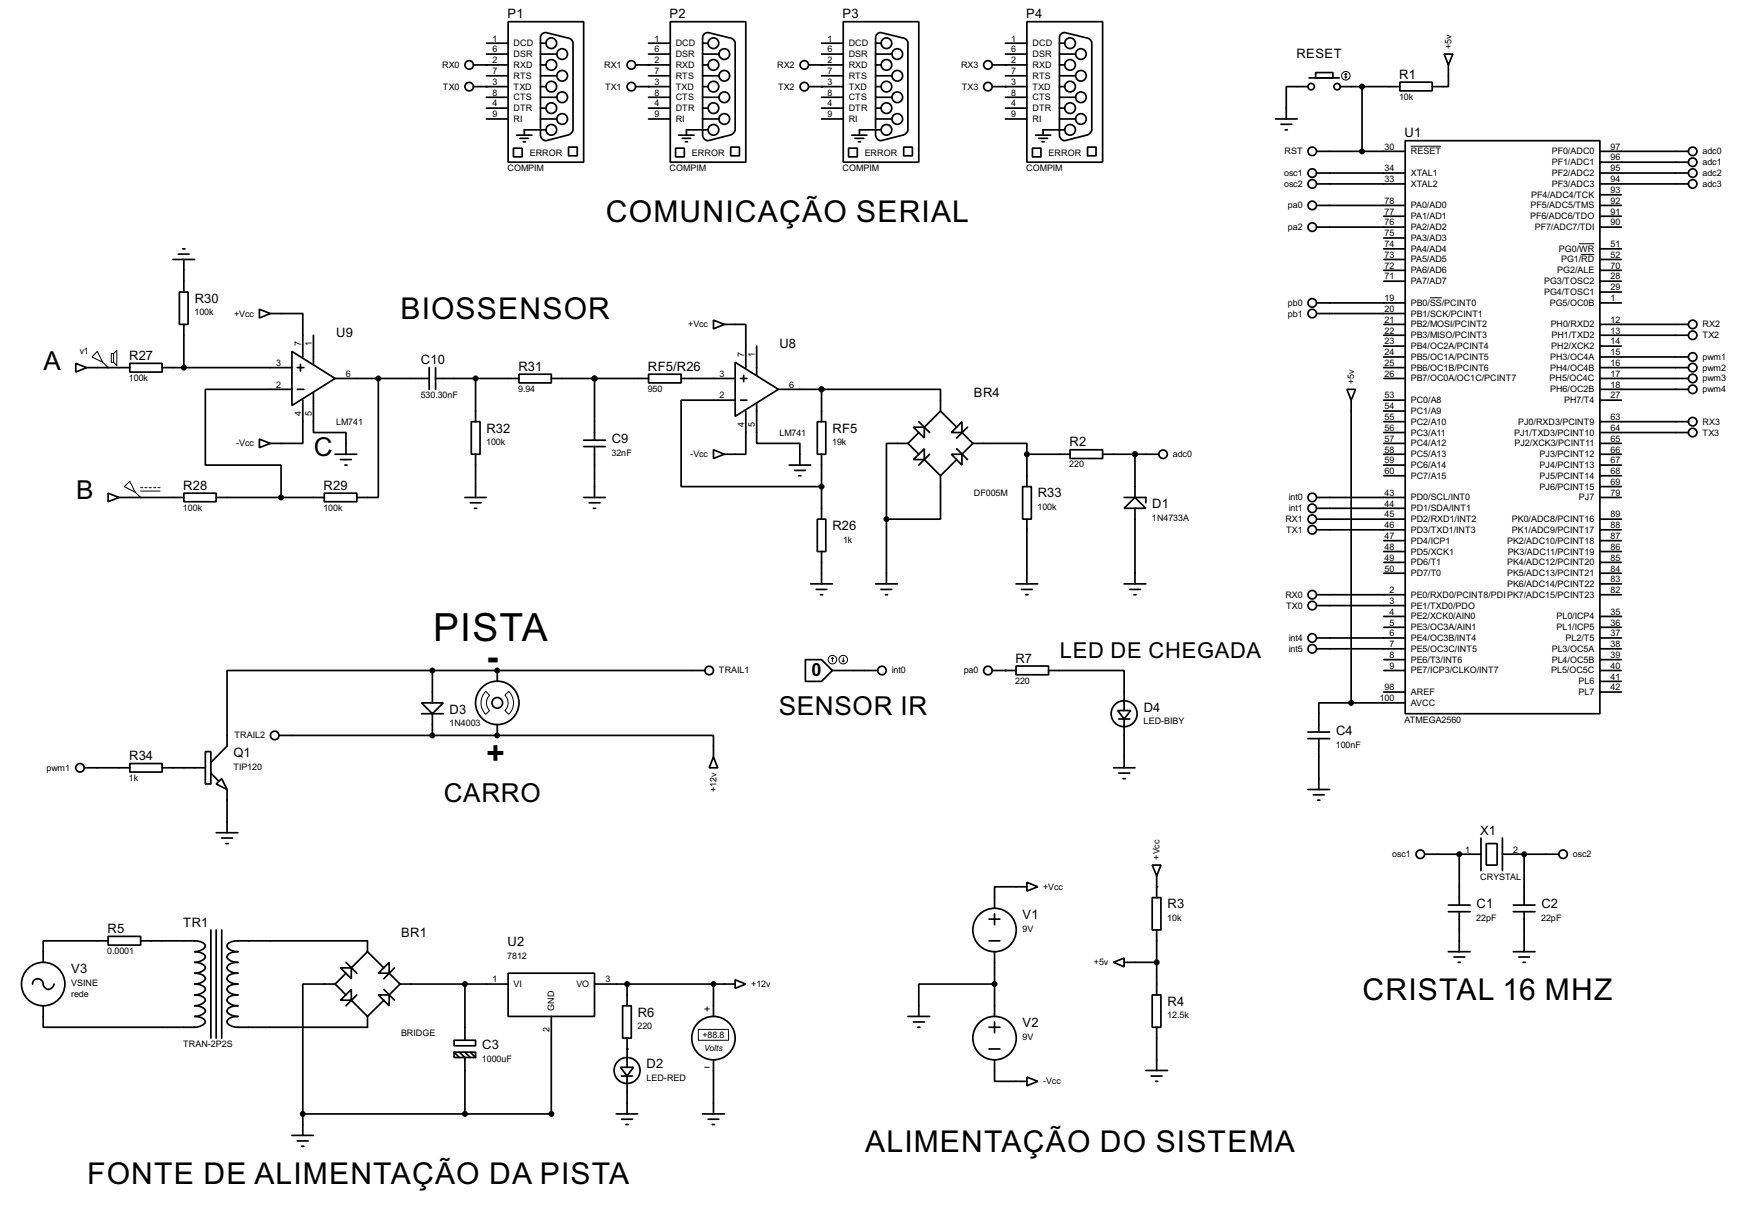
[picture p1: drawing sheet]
<svg xmlns="http://www.w3.org/2000/svg" width="412mm" height="285mm" viewBox="0 0 412 285" stroke-linecap="round" stroke-linejoin="round" font-family="sans-serif">
<g fill="none" stroke="#000" stroke-width=".4">
<path d="M111.3 15.3h8.1M114.3 10.2h5.1M114.3 12.7h5.1M114.3 17.8h5.1M119.4 5.1h17.8v33h-17.8zM127 15.3h1.3M127 10.2h1.3M127 12.7h3.8M127 17.8h3.8M127.2 8.1l.7-.4h.4l5.1 1.2a1.4 1.4 0 0 1 1.3 1.3v20.3a1.64 1.64 0 0 1-1.3 1.3l-5.1 1.3a1.38 1.38 0 0 1-1.3-1.3v-22.9zM149.4 15.3h8.1M152.4 10.2h5.1"/>
<path d="M152.4 12.7h5.1M152.4 17.8h5.1M157.5 5.1h17.8v33h-17.8zM165.1 15.3h1.3M165.1 10.2h1.3M165.1 12.7h3.8M165.1 17.8h3.8M165.3 8.1l.7-.4h.4l5.1 1.2a1.4 1.4 0 0 1 1.3 1.3v20.3a1.64 1.64 0 0 1-1.3 1.3l-5.1 1.3a1.38 1.38 0 0 1-1.3-1.3v-22.9zM190 15.3h8.2M193.1 10.2h5.1M193.1 12.7h5.1M193.1 17.8h5.1"/>
<path d="M198.2 5.1h17.7v33h-17.7zM205.8 15.3h1.2M205.8 10.2h1.2M205.8 12.7h3.8M205.8 17.8h3.8M206 8.1l.6-.4h.4l5.1 1.2a1.35 1.35 0 0 1 1.3 1.3v20.3a1.59 1.59 0 0 1-1.3 1.3l-5.1 1.3a1.36 1.36 0 0 1-1.2-1.3v-22.9zM233.2 15.3h8.1M236.3 10.2h5M236.3 12.7h5M236.3 17.8h5M241.3 5.1h17.8v33h-17.8zM249 15.3h1.2"/>
<path d="M249 10.2h1.2M249 12.7h3.8M249 17.8h3.8M249.2 8.1l.6-.4h.4l5.1 1.2a1.35 1.35 0 0 1 1.3 1.3v20.3a1.59 1.59 0 0 1-1.3 1.3l-5.1 1.3a1.36 1.36 0 0 1-1.2-1.3v-22.9zM307.6 18.3h7.1M309.2 17.1h4v1.2h-4zM329 19.3h7.6v2.1h-7.6zM339.4 12.7h2l-1 2.6zM340.4 15.3v5.1h-3.8M111.3 20.4h8.1M114.3 28h5.1M114.3 22.9h5.1"/>
<path d="M114.3 25.4h5.1M120.7 34.8h2v2.1h-2zM121.4 31.8h3.6M122.2 32.5h2M123 33.3h.5M127 20.4h1.3M127 28h3.8M127 22.9h3.8M127 25.4h1.3M128.3 30.5h-5.1v1.3M133.6 34.6h2.1v2h-2.1zM149.4 20.4h8.1"/>
<path d="M152.4 28h5.1M152.4 22.9h5.1M152.4 25.4h5.1M158.8 34.8h2v2.1h-2zM159.5 31.8h3.6M160.3 32.5h2M161.1 33.3h.5M165.1 20.4h1.3M165.1 28h3.8M165.1 22.9h3.8M165.1 25.4h1.3M166.4 30.5h-5.1v1.3"/>
<path d="M171.7 34.6h2.1v2h-2.1zM190 20.4h8.2M193.1 28h5.1M193.1 22.9h5.1M193.1 25.4h5.1M199.4 34.8h2.1v2.1h-2.1zM200.2 31.8h3.5M200.9 32.5h2.1M201.7 33.3h.5M205.8 20.4h1.2M205.8 28h3.8M205.8 22.9h3.8"/>
<path d="M205.8 25.4h1.2M207 30.5h-5v1.3M212.4 34.6h2v2h-2zM233.2 20.4h8.1M236.3 28h5M236.3 22.9h5M236.3 25.4h5M242.6 34.8h2v2.1h-2zM243.4 31.8h3.5M244.1 32.5h2.1M244.9 33.3h.5M249 20.4h1.2"/>
<path d="M249 28h3.8M249 22.9h3.8M249 25.4h1.2M250.2 30.5h-5.1v1.3M255.6 34.6h2v2h-2zM299.8 28h5M301 29.2h2.6M302 30.5h.5M307.4 20.4h-5.1v7.6M309.4 35.6h20.8M315 20.4h14M320.1 20.4v15.2"/>
<path d="M330.2 33.1h45.8v134.6h-45.8zM376 35.6h20.8M376 38.1h20.8M41.9 59.7h2.6M43 58.5h.5M309.4 40.7h20.8M309.4 43.2h20.8M309.4 48.3h20.8M309.4 53.4h20.8M325.2 58.5h5M325.2 55.9h5M325.2 50.8h5"/>
<path d="M376 40.7h20.8M376 43.2h20.8M376 48.3h5M376 53.4h5M376 58.5h5M376 50.8h5M376 45.8h5M40.7 61h5.1M42.2 68.6h2v7.6h-2zM43.2 61v7.6M43.2 76.2v10.2M61 72.7l2.5 1-2.5 1z"/>
<path d="M63.5 73.7h7.7v10.2M73.7 78.8v6.8M167.7 75.2l2.5 1-2.5 1.1zM170.2 76.2h5.1v10.2M309.4 71.2h20.8M309.4 73.7h20.8M325.2 76.2h5M325.2 78.8h5M325.2 66.1h5M325.2 61h5M325.2 63.5h5M376 76.2h20.8"/>
<path d="M376 78.8h20.8M376 71.2h5M376 66.1h5M376 68.6h5M376 61h5M376 63.5h5M17.8 85.4l2.6 1-2.6 1zM20.4 86.4h10.1M30.5 85.4h7.6v2h-7.6zM38.1 86.4h30.5M68.6 82.6l10.2 6.3-10.2 6.4zM68.6 91.5h-20.3v17.8h17.8v7.6"/>
<path d="M69.9 86.4h1.5M69.9 91.5h1.5M70.6 85.6v1.6M71.2 94v10.2h-7.7M73.7 92.2v9.4h7.6v5.1M78.8 88.9h22.1M88.9 88.9v28h-5M100.9 86.4v5.1M102.4 88.9h19.6M102.4 86.4v5.1M110.8 99.1h2v7.6h-2zM111.8 88.9v10.2"/>
<path d="M122 87.9h7.6v2.1h-7.6zM129.6 88.9h22.8M139.7 88.9v14.5M152.4 87.9h7.7v2.1h-7.7zM160.1 88.9h12.7M172.8 85.1l10.1 6.4-10.1 6.3zM172.8 94h-12.7v20.3h33M174 88.9h1.5M174 94h1.5M174.8 88.2v1.5M175.3 96.6v10.1h-5.1M177.8 94.8v9.4h10.2v5.1"/>
<path d="M177.8 81.3v6.9M182.9 91.5h10.2M192.1 99.1h2v7.6h-2zM193.1 91.5h27.9v5.1M193.1 91.5v7.6M215.9 99.1l2.6 2.5M221 96.6l-3.8 3.8M221 96.6l3.8 3.8M226.1 99.1v2.5h-2.5zM316.5 91.5h2.1l-1.1 2.5zM317.5 94v71.1M325.2 99.1h5"/>
<path d="M325.2 88.9h5M325.2 86.4h5M325.2 83.9h5M325.2 81.3h5M325.2 94h5M325.2 96.6h5M376 99.1h20.8M376 88.9h20.8M376 86.4h20.8M376 83.9h20.8M376 91.5h20.8M376 81.3h5"/>
<path d="M376 94h5M25.4 115.9l2.6 1-2.6 1zM28 116.9h15.2M43.2 115.9h7.6v2h-7.6zM50.8 116.9h25.4M61 103.2l2.5 1-2.5 1zM76.2 115.9h7.7v2h-7.7zM78.8 106.7h5.1M80 108h2.6M81.1 109.3h.5M109.3 116.9h5M110.5 118.1h2.6"/>
<path d="M111.5 119.4h.5M111.8 106.7v10.2M137.2 116.9h5.1M137.2 104.9h5.1M137.2 103.4h5.1M138.5 118.1h2.5M139.5 119.4h.5M139.7 104.9v12M167.7 105.7l2.5 1-2.5 1zM185.5 109.3h5M186.7 110.5h2.6M187.7 111.8h.5"/>
<path d="M193.1 106.7v15.3M213.4 104.2h-5.1v17.8M213.4 104.2l2.5 2.5M214.7 100.4h2.5v2.5zM215.9 101.6l-2.5 2.6M217.2 105.4v2.6h-2.5zM217.2 108l3.8 3.8M218.5 106.7l-2.6 2.6M221 111.8v10.2h-12.7M223.6 106.7h2.5v2.6zM224.8 105.4l2.6 2.6M224.8 108l-3.8 3.8"/>
<path d="M226.1 101.6l2.5 2.6M227.4 100.4l-2.6 2.5M228.6 104.2h12.7v2.5M228.6 104.2l-2.5 2.5M240.3 114.3h2.1v7.7h-2.1zM241.3 106.7v7.6M241.3 106.7h10.2M251.5 105.7h7.6v2h-7.6zM259.1 106.7h13.2M264.2 116.9h5.1v1.2M266.7 116.9l2.6 2.5h-5.1zM266.7 106.7v10.2"/>
<path d="M266.7 119.4v17.8M309.4 116.9h20.8M309.4 119.4h20.8M325.2 101.6h5M325.2 106.7h5M325.2 104.2h5M325.2 109.3h5M325.2 111.8h5M376 101.6h20.8M376 116.9h5M376 106.7h5M376 104.2h5"/>
<path d="M376 109.3h5M376 111.8h5M376 114.3h5M190.5 137.2h5.1M191.8 138.5h2.5M192.1 122h2v7.6h-2zM192.8 139.7h.5M193.1 129.6v7.6M205.8 137.2h5.1M207 138.5h2.6M208.1 139.7h.5M208.3 122v15.2"/>
<path d="M238.8 137.2h5.1M240.1 138.5h2.5M241.1 139.7h.5M241.3 122v15.2M264.2 137.2h5.1M265.5 138.5h2.5M266.5 139.7h.5M309.4 139.7h20.8M309.4 124.5h20.8M309.4 122h20.8M325.2 127h5M325.2 129.6h5"/>
<path d="M325.2 132.1h5M325.2 134.7h5M376 139.7h5M376 124.5h5M376 122h5M376 127h5M376 129.6h5M376 132.1h5M376 134.7h5M376 137.2h5M101.6 157.5h-48.2v17.8l-3.8 3.8M101.6 157.5v7.6"/>
<path d="M101.6 157.5h64M116.9 157.5v2.6M189.3 155h3.8l2.5 2.5-2.5 2.6h-3.8zM195.6 157.5h10.7M233.2 157.5h5.6M238.8 156.5h7.6v2h-7.6zM246.4 157.5h17.8v9.4M309.4 142.3h20.8M309.4 149.9h20.8M309.4 152.4h20.8M325.2 157.5h5M325.2 144.8h5"/>
<path d="M325.2 147.4h5M325.2 155h5M376 157.5h5M376 149.9h5M376 152.4h5M376 144.8h5M376 147.4h5M376 155h5M30.5 179.4h7.6v2h-7.6zM48.3 176.6h1.3v7.6h-1.3zM65.6 172.8h51.3M99.1 165.1h5.1l-2.6 2.6z"/>
<path d="M99.1 167.7h5.1M101.6 167.7v5.1M116.9 172.8h50.8v5M116.9 170.2v2.6M167.7 177.8l1 2.6h-2zM262.7 166.9h3l-1.5 2zM262.9 168.9h2.6M264.2 168.9v11.5M307.4 173.5h5.1M307.4 172h5.1M309.9 173.5v12M317.5 165.1h-7.6v6.9"/>
<path d="M317.5 165.1h12.7M325.2 162.6h5M376 160.1h5M376 162.6h5M19.8 180.4h10.7M38.1 180.4h10.2M49.6 181.6l1.7 1.8M50.8 184.2l1.3-1.3 1.3 2.6zM50.8 195.6h5.1M52.1 196.9h2.5M53.1 198.2h.5M53.4 185.5v10.1"/>
<path d="M261.7 180.4h5M262.9 181.6h2.6M263.9 182.9h.5M307.4 185.5h5.1M308.6 186.7h2.6M309.7 188h.5M348 196.9v7.6M349.3 198.2h2.5v5h-2.5zM353.1 196.9v7.6M25.4 220h7.7v2h-7.7zM49.6 218.5v25.4M50.8 218.5v25.4"/>
<path d="M52.1 218.5v25.4M232.4 215.9h2.6M233.7 214.7v2.5M241.3 207.3l2.6 1-2.6 1zM241.3 208.3h-7.6v5.1M270.8 203.2h2l-1 2.6zM270.8 210.9h2v7.6h-2zM271.8 205.8v5.1M271.8 218.5v15.2M334.8 200.7h13.2M340.4 212.6h5.1M340.4 214.2h5.1"/>
<path d="M342.9 200.7v11.9M342.9 214.2v9.4M353.1 200.7h13.2M355.6 212.6h5.1M355.6 214.2h5.1M358.2 200.7v11.9M358.2 214.2v9.4M7.7 231.2a1.3 1.3 0 0 1 1.4-1.3 1.3 1.3 0 0 1 1.1 1.6 1.27 1.27 0 0 0 1.4 .9 1.27 1.27 0 0 0 1.1-1.2M25.4 221h-15.2v5.1M33.1 221h13.3a2.01 2.01 0 0 1 1.9 1.3 2.66 2.66 0 0 1-2.5 1.3h.6a2.01 2.01 0 0 1 1.9 1.2 2.65 2.65 0 0 1-2.5 1.3 2.29 2.29 0 0 1 2.5 1.3 2.65 2.65 0 0 1-2.5 1.2 2.24 2.24 0 0 1 2.5 1.3 2.65 2.65 0 0 1-2.5 1.3h.6a2.01 2.01 0 0 1 1.9 1.2 2.58 2.58 0 0 1-2.5 1.3h.6a2.01 2.01 0 0 1 1.9 1.3 2.66 2.66 0 0 1-2.5 1.3h.6a2.01 2.01 0 0 1 1.9 1.2 2.65 2.65 0 0 1-2.5 1.3 2.29 2.29 0 0 1 2.5 1.3 2.65 2.65 0 0 1-2.5 1.2h-35.6v-5M78.8 231.2h-7.6v30.5M78.8 231.2l2.5 2.5"/>
<path d="M80 227.4h2.6v2.5zM80 235l2.6-2.6v2.6zM81.3 226.1l2.6 2.5M81.3 228.6l-2.5 2.6M82.6 235l3.8 3.8M83.9 233.7l-2.6 2.6M86.4 223.6v-2.6h-30.5a2.12 2.12 0 0 0-2.5 1.3 2.41 2.41 0 0 0 2.5 1.3 2.12 2.12 0 0 0-2.5 1.2 2.4 2.4 0 0 0 2.5 1.3 2.14 2.14 0 0 0-2.5 1.3 2.4 2.4 0 0 0 2.5 1.2 2.84 2.84 0 0 0-2.5 .9 .89 .89 0 0 0 .6 1.2l1.9 .5a2.12 2.12 0 0 0-2.5 1.2 2.35 2.35 0 0 0 2.5 1.3 2.12 2.12 0 0 0-2.5 1.3 2.41 2.41 0 0 0 2.5 1.3 2.12 2.12 0 0 0-2.5 1.2 2.4 2.4 0 0 0 2.5 1.3 2.14 2.14 0 0 0-2.5 1.3 2.4 2.4 0 0 0 2.5 1.2h30.5v-2.5M86.4 223.6l-3.8 3.8M86.4 223.6l3.8 3.8M88.9 233.7h2.6v2.6zM88.9 228.6l2.6-2.5v2.5zM90.2 232.4l2.5 2.6"/>
<path d="M90.2 235l-3.8 3.8M91.5 228.6l2.5 2.6M92.7 227.4l-2.5 2.5M94 231.2h25.4M94 231.2l-2.5 2.5M109.3 231.2v13.2M119.4 228.6h20.3v10.2h-20.3zM129.6 238.8v22.9h-58.4M139.7 231.2h33.1M146.3 236.3h2.1v7.6h-2.1zM147.4 231.2v5.1M167.7 231.2v7.6"/>
<path d="M172.8 230.2l2.5 1-2.5 1zM213.4 238.8h5.1M232.4 221h2.6M233.7 231.2h-17.8v7.6M233.7 223.6v15.2M261.7 226.1l2.5-1v2zM264.2 226.1h7.6M270.8 233.7h2v7.6h-2zM340.4 223.6h5.1M341.7 224.8h2.5M342.7 226.1h.5M355.6 223.6h5.1"/>
<path d="M356.9 224.8h2.5M357.9 226.1h.5M106.7 244.4h5.1v1.3h-5.1zM106.7 247.2h5.1v1.2h-5.1zM106.7 247.2l1.3 1.2M108 247.2l1.3 1.2v13.3M109.3 247.2l1.2 1.2M110.5 247.2l1.3 1.2M145.8 250.7h3.1l-1.5 2.1zM146.1 252.8h2.5M147.4 243.9v6.8M147.4 252.8v8.9"/>
<path d="M167.7 249v12.7M214.7 240.1h2.5M215.7 241.3h.5M232.4 241.3h2.6M232.4 246.4h2.6M233.7 249v5h7.6M233.7 240.1v2.5M241.3 253l2.6 1-2.6 1.1zM269.3 251.5h5.1M270.5 252.8h2.6M271.6 254h.5M271.8 241.3v10.2"/>
<path d="M68.6 266.7h5.1M69.9 268h2.5M70.9 269.3h.5M71.2 261.7v5M144.8 261.7h5.1M146.1 262.9h2.5M147.1 264.2h.5M165.1 261.7h5.1M166.4 262.9h2.5M167.4 264.2h.5"/>
<circle cx="110.2" cy="15.3" r="1"/>
<circle cx="129.5" cy="15.3" r="1.25"/>
<circle cx="129.5" cy="10.2" r="1.25"/>
<circle cx="132.1" cy="17.8" r="1.25"/>
<circle cx="132.1" cy="12.7" r="1.25"/>
<circle cx="148.3" cy="15.3" r="1"/>
<circle cx="167.6" cy="15.3" r="1.25"/>
<circle cx="167.6" cy="10.2" r="1.25"/>
<circle cx="170.2" cy="17.8" r="1.25"/>
<circle cx="170.2" cy="12.7" r="1.25"/>
<circle cx="189" cy="15.3" r="1"/>
<circle cx="208.3" cy="15.3" r="1.25"/>
<circle cx="208.3" cy="10.2" r="1.25"/>
<circle cx="210.8" cy="17.8" r="1.25"/>
<circle cx="210.8" cy="12.7" r="1.25"/>
<circle cx="232.1" cy="15.3" r="1"/>
<circle cx="251.4" cy="15.3" r="1.25"/>
<circle cx="251.4" cy="10.2" r="1.25"/>
<circle cx="254" cy="17.8" r="1.25"/>
<circle cx="254" cy="12.7" r="1.25"/>
<circle cx="110.2" cy="20.4" r="1"/>
<circle cx="129.5" cy="20.4" r="1.25"/>
<circle cx="129.5" cy="25.4" r="1.25"/>
<circle cx="129.5" cy="30.5" r="1.25"/>
<circle cx="132.1" cy="28" r="1.25"/>
<circle cx="132.1" cy="22.9" r="1.25"/>
<circle cx="148.3" cy="20.4" r="1"/>
<circle cx="167.6" cy="20.4" r="1.25"/>
<circle cx="167.6" cy="25.4" r="1.25"/>
<circle cx="167.6" cy="30.5" r="1.25"/>
<circle cx="170.2" cy="22.9" r="1.25"/>
<circle cx="170.2" cy="28" r="1.25"/>
<circle cx="189" cy="20.4" r="1"/>
<circle cx="208.3" cy="20.4" r="1.25"/>
<circle cx="208.3" cy="30.5" r="1.25"/>
<circle cx="208.3" cy="25.4" r="1.25"/>
<circle cx="210.8" cy="22.9" r="1.25"/>
<circle cx="210.8" cy="28" r="1.25"/>
<circle cx="232.1" cy="20.4" r="1"/>
<circle cx="251.4" cy="20.4" r="1.25"/>
<circle cx="251.4" cy="30.5" r="1.25"/>
<circle cx="251.4" cy="25.4" r="1.25"/>
<circle cx="254" cy="28" r="1.25"/>
<circle cx="254" cy="22.9" r="1.25"/>
<circle cx="308.1" cy="20.4" r=".75"/>
<circle cx="308.3" cy="35.6" r="1"/>
<circle cx="314.2" cy="20.4" r=".75"/>
<circle cx="397.7" cy="35.6" r="1"/>
<circle cx="397.7" cy="38.1" r="1"/>
<circle cx="308.3" cy="48.3" r="1"/>
<circle cx="308.3" cy="40.7" r="1"/>
<circle cx="308.3" cy="43.2" r="1"/>
<circle cx="308.3" cy="53.4" r="1"/>
<circle cx="397.7" cy="40.7" r="1"/>
<circle cx="397.7" cy="43.2" r="1"/>
<circle cx="308.3" cy="71.2" r="1"/>
<circle cx="308.3" cy="73.7" r="1"/>
<circle cx="397.7" cy="76.2" r="1"/>
<circle cx="397.7" cy="78.8" r="1"/>
<circle cx="397.7" cy="88.9" r="1"/>
<circle cx="397.7" cy="91.5" r="1"/>
<circle cx="397.7" cy="86.4" r="1"/>
<circle cx="397.7" cy="99.1" r="1"/>
<circle cx="397.7" cy="83.9" r="1"/>
<circle cx="273.3" cy="106.7" r="1"/>
<circle cx="308.3" cy="116.9" r="1"/>
<circle cx="308.3" cy="119.4" r="1"/>
<circle cx="397.7" cy="101.6" r="1"/>
<circle cx="308.3" cy="139.7" r="1"/>
<circle cx="308.3" cy="124.5" r="1"/>
<circle cx="308.3" cy="122" r="1"/>
<circle cx="166.6" cy="157.5" r="1"/>
<circle cx="207.2" cy="157.5" r="1"/>
<circle cx="232.1" cy="157.5" r="1"/>
<circle cx="308.3" cy="142.3" r="1"/>
<circle cx="308.3" cy="149.9" r="1"/>
<circle cx="308.3" cy="152.4" r="1"/>
<circle cx="64.5" cy="172.8" r="1"/>
<circle cx="116.8" cy="165.1" r="5.1"/>
<circle cx="116.8" cy="165.1" r="1.25"/>
<circle cx="264.1" cy="167.7" r="3.1"/>
<circle cx="18.8" cy="180.4" r="1"/>
<circle cx="233.7" cy="218.5" r="5.1"/>
<circle cx="333.7" cy="200.7" r="1"/>
<circle cx="367.3" cy="200.7" r="1"/>
<circle cx="10.1" cy="231.2" r="5.1"/>
<circle cx="147.3" cy="251.5" r="3.1"/>
<circle cx="167.6" cy="243.9" r="5.1"/>
<circle cx="233.7" cy="243.9" r="5.1"/>
</g>
<g fill="#000">
<circle cx="114.3" cy="15.3" r=".2"/>
<circle cx="152.4" cy="15.3" r=".2"/>
<circle cx="193.1" cy="15.3" r=".2"/>
<circle cx="236.3" cy="15.3" r=".2"/>
<circle cx="114.3" cy="20.4" r=".2"/>
<circle cx="152.4" cy="20.4" r=".2"/>
<circle cx="193.1" cy="20.4" r=".2"/>
<circle cx="236.3" cy="20.4" r=".2"/>
<circle cx="139.7" cy="88.9" r=".2"/>
<circle cx="193.1" cy="91.5" r=".2"/>
<circle cx="266.7" cy="106.7" r=".2"/>
<circle cx="116.9" cy="157.5" r=".2"/>
<circle cx="236.3" cy="157.5" r=".2"/>
<circle cx="116.9" cy="172.8" r=".2"/>
<circle cx="271.8" cy="208.3" r=".2"/>
<circle cx="147.4" cy="246.4" r=".2"/>
</g>
<g fill="none" stroke="#000" stroke-width=".23">
<path d="M316 18.1l.3 .2M316.3 17.3v1M316.3 17.3l-.3 .3M316.3 17.3l.2 .3M316.5 18.1l-.2 .2M331.5 34.4h7.1M371.1 57.3h3.6M371.6 59.8h3.1M336 70h2.8M22.9 82.6l1.3 2.5-2.6-1.2zM24.2 85.1l1.2 1.3M26.2 83.1h.5v2h-.5z"/>
<path d="M26.7 83.1l.8-.8v3.6l-.8-.8M29.2 114.3l1.3-1.2 1.3 2.5zM31.8 115.6l1.3 1.3M33.1 114.6h.5M33.1 115.4h4.5M34.1 114.6h.5M35.1 114.6h.5M36.1 114.6h.5M37.1 114.6h.5M195.6 154.5l-.2 .2M195.6 154.5l.3 .2M195.6 154.5v1"/>
<path d="M197.9 155.2l.3 .3M198.2 154.5v1M198.4 155.2l-.2 .3M114.2 162.4l.9 .9a2.54 2.54 0 0 0 0 3.6l-.9 .9a3.8 3.8 0 0 1 0-5.4zM119.6 162.4a3.8 3.8 0 0 1 0 5.4l-.9-.9a2.54 2.54 0 0 0 0-3.6zM165.6 237h1.1M166.2 236.5v1M164.1 241.8h7.1v2.6h-7.1zM165.6 250.7h1.1"/>
<circle cx="316.2" cy="17.8" r="1"/>
<circle cx="195.6" cy="155" r="1"/>
<circle cx="198.1" cy="155" r="1"/>
</g>
<g fill="#000" stroke="#000" stroke-width=".4">
<circle cx="320" cy="20.4" r=".5"/>
<circle cx="320" cy="35.6" r=".5"/>
<circle cx="43.2" cy="86.4" r=".5"/>
<circle cx="88.9" cy="88.9" r=".5"/>
<circle cx="111.7" cy="88.9" r=".5"/>
<circle cx="139.7" cy="88.9" r=".5"/>
<circle cx="193" cy="91.5" r=".5"/>
<circle cx="66" cy="116.9" r=".5"/>
<circle cx="193" cy="114.3" r=".5"/>
<circle cx="241.3" cy="106.7" r=".5"/>
<circle cx="266.7" cy="106.7" r=".5"/>
<circle cx="208.3" cy="122" r=".5"/>
<circle cx="101.6" cy="157.5" r=".5"/>
<circle cx="116.8" cy="157.5" r=".5"/>
<circle cx="101.6" cy="172.8" r=".5"/>
<circle cx="116.8" cy="172.8" r=".5"/>
<circle cx="317.5" cy="165.1" r=".5"/>
<circle cx="342.9" cy="200.7" r=".5"/>
<circle cx="358.1" cy="200.7" r=".5"/>
<circle cx="109.2" cy="231.2" r=".5"/>
<circle cx="147.3" cy="231.2" r=".5"/>
<circle cx="167.6" cy="231.2" r=".5"/>
<circle cx="233.7" cy="231.2" r=".5"/>
<circle cx="271.8" cy="226.1" r=".5"/>
<circle cx="71.1" cy="261.7" r=".5"/>
<circle cx="109.2" cy="261.7" r=".5"/>
<circle cx="129.5" cy="261.7" r=".5"/>
</g>
<text font-size="10.2" x="101.8" y="150.5">PISTA</text>
<text font-size="9.1" x="114.3" y="157.2">-</text>
<text font-size="8.2" x="114.3" y="179.4">+</text>
<g font-size="7.9">
<text x="142.4" y="52.1">COMUNICAÇÃO SERIAL</text>
<text x="94.1" y="75">BIOSSENSOR</text>
<text x="320.2" y="235">CRISTAL 16 MHZ</text>
<text x="203.3" y="270.5">ALIMENTAÇÃO DO SISTEMA</text>
<text x="20.5" y="278.2">FONTE DE ALIMENTAÇÃO DA PISTA</text>
</g>
<g font-size="6.9">
<text x="10.3" y="86.8">A</text>
<text x="73.8" y="107.1">C</text>
<text x="17.9" y="117.3">B</text>
<text x="183" y="168.1">SENSOR IR</text>
<text x="104.3" y="188.4">CARRO</text>
</g>
<text font-size="5.8" x="249" y="154.5">LED DE CHEGADA</text>
<text font-size="4.8" x="190.7" y="158.9">0</text>
<g font-size="3.4">
<text x="119.3" y="4.3">P1</text>
<text x="157.4" y="4.3">P2</text>
<text x="198" y="4.3">P3</text>
<text x="241.2" y="4.3">P4</text>
<text x="304.7" y="13.7">RESET</text>
<text x="328.8" y="18.5">R1</text>
<text x="330.1" y="32.3">U1</text>
<text x="45.8" y="71.2">R30</text>
<text x="79" y="79.2">U9</text>
<text x="183.2" y="81.8">U8</text>
<text x="30.4" y="84.6">R27</text>
<text x="98.9" y="85.6">C10</text>
<text x="121.8" y="87.1">R31</text>
<text x="152.3" y="87.1">RF5/R26</text>
<text x="228.9" y="93.2">BR4</text>
<text x="114.3" y="101.6">R32</text>
<text x="195.6" y="101.6">RF5</text>
<text x="143.8" y="104.2">C9</text>
<text x="251.3" y="104.9">R2</text>
<text x="43.1" y="115.1">R28</text>
<text x="76.1" y="115.1">R29</text>
<text x="243.9" y="116.9">R33</text>
<text x="270.8" y="119.4">D1</text>
<text x="195.6" y="124.5">R26</text>
<text x="238.6" y="155.7">R7</text>
<text x="105.7" y="167.7">D3</text>
<text x="268.8" y="167.2">D4</text>
<text x="314" y="172.8">C4</text>
<text x="30.4" y="178.6">R34</text>
<text x="54.9" y="177.8">Q1</text>
<text x="347.9" y="196.1">X1</text>
<text x="240.3" y="215.9">V1</text>
<text x="274.4" y="213.4">R3</text>
<text x="347" y="213.4">C1</text>
<text x="362.2" y="213.4">C2</text>
<text x="25.3" y="219.2">R5</text>
<text x="43.1" y="217.7">TR1</text>
<text x="94.3" y="220.2">BR1</text>
<text x="119.3" y="222.3">U2</text>
<text x="16.8" y="228.6">V3</text>
<text x="149.9" y="238.8">R6</text>
<text x="274.4" y="236.3">R4</text>
<text x="240.3" y="241.3">V2</text>
<text x="113.3" y="246.4">C3</text>
<text x="151.9" y="251">D2</text>
</g>
<g font-size="2.4">
<text x="115.7" y="9.8">1</text>
<text x="120.7" y="10.9">DCD</text>
<text x="153.8" y="9.8">1</text>
<text x="158.8" y="10.9">DCD</text>
<text x="194.5" y="9.8">1</text>
<text x="199.4" y="10.9">DCD</text>
<text x="237.6" y="9.8">1</text>
<text x="242.6" y="10.9">DCD</text>
<text x="341.1" y="11.4" transform="rotate(-90 341.1 11.4)">+5v</text>
<text x="103.9" y="15.9">RX0</text>
<text x="115.7" y="14.8">2</text>
<text x="115.7" y="17.4">7</text>
<text x="115.7" y="12.3">6</text>
<text x="120.7" y="15.9">RXD</text>
<text x="120.7" y="13.4">DSR</text>
<text x="142" y="15.9">RX1</text>
<text x="153.8" y="14.8">2</text>
<text x="153.8" y="17.4">7</text>
<text x="153.8" y="12.3">6</text>
<text x="158.8" y="15.9">RXD</text>
<text x="158.8" y="13.4">DSR</text>
<text x="182.6" y="15.9">RX2</text>
<text x="194.5" y="14.8">2</text>
<text x="194.5" y="17.4">7</text>
<text x="194.5" y="12.3">6</text>
<text x="199.4" y="15.9">RXD</text>
<text x="199.4" y="13.4">DSR</text>
<text x="225.8" y="15.9">RX3</text>
<text x="237.6" y="14.8">2</text>
<text x="237.6" y="17.4">7</text>
<text x="237.6" y="12.3">6</text>
<text x="242.6" y="15.9">RXD</text>
<text x="242.6" y="13.4">DSR</text>
<text x="104.1" y="21.1">TX0</text>
<text x="115.7" y="20">3</text>
<text x="115.7" y="22.5">8</text>
<text x="120.7" y="21.1">TXD</text>
<text x="120.7" y="23.6">CTS</text>
<text x="120.7" y="18.5">RTS</text>
<text x="142.2" y="21.1">TX1</text>
<text x="153.8" y="20">3</text>
<text x="153.8" y="22.5">8</text>
<text x="158.8" y="21.1">TXD</text>
<text x="158.8" y="23.6">CTS</text>
<text x="158.8" y="18.5">RTS</text>
<text x="182.8" y="21.1">TX2</text>
<text x="194.5" y="20">3</text>
<text x="194.5" y="22.5">8</text>
<text x="199.4" y="21.1">TXD</text>
<text x="199.4" y="23.6">CTS</text>
<text x="199.4" y="18.5">RTS</text>
<text x="226" y="21.1">TX3</text>
<text x="237.6" y="20">3</text>
<text x="237.6" y="22.5">8</text>
<text x="242.6" y="21.1">TXD</text>
<text x="242.6" y="23.6">CTS</text>
<text x="242.6" y="18.5">RTS</text>
<text x="328.8" y="23.4">10k</text>
<text x="115.7" y="25">4</text>
<text x="115.7" y="27.5">9</text>
<text x="120.7" y="26.1">DTR</text>
<text x="120.7" y="28.6">RI</text>
<text x="153.8" y="25">4</text>
<text x="153.8" y="27.5">9</text>
<text x="158.8" y="26.1">DTR</text>
<text x="158.8" y="28.6">RI</text>
<text x="194.5" y="25">4</text>
<text x="194.5" y="27.5">9</text>
<text x="199.4" y="26.1">DTR</text>
<text x="199.4" y="28.6">RI</text>
<text x="237.6" y="25">4</text>
<text x="237.6" y="27.5">9</text>
<text x="242.6" y="26.1">DTR</text>
<text x="242.6" y="28.6">RI</text>
<text x="325.4" y="35.2">30</text>
<text x="378.5" y="35.2">97</text>
<text x="119.2" y="40.2">COMPIM</text>
<text x="124.5" y="36.7">ERROR</text>
<text x="157.3" y="40.2">COMPIM</text>
<text x="162.6" y="36.7">ERROR</text>
<text x="198" y="40.2">COMPIM</text>
<text x="203.2" y="36.7">ERROR</text>
<text x="241.1" y="40.2">COMPIM</text>
<text x="246.4" y="36.7">ERROR</text>
<text x="301.8" y="41.3">osc1</text>
<text x="301.8" y="36.3">RST</text>
<text x="325.4" y="40.2">34</text>
<text x="331.5" y="36.3">RESET</text>
<text x="331.5" y="41.3">XTAL1</text>
<text x="364.6" y="41.3">PF2/ADC2</text>
<text x="364.6" y="38.8">PF1/ADC1</text>
<text x="364.6" y="36.3">PF0/ADC0</text>
<text x="378.5" y="40.2">95</text>
<text x="378.5" y="37.7">96</text>
<text x="400" y="41.3">adc2</text>
<text x="400" y="38.8">adc1</text>
<text x="400" y="36.3">adc0</text>
<text x="301.8" y="43.9">osc2</text>
<text x="325.4" y="42.8">33</text>
<text x="325.4" y="47.9">78</text>
<text x="331.5" y="43.9">XTAL2</text>
<text x="359.8" y="46.5">PF4/ADC4/TCK</text>
<text x="364.6" y="43.9">PF3/ADC3</text>
<text x="378.5" y="47.9">92</text>
<text x="378.5" y="45.4">93</text>
<text x="378.5" y="42.8">94</text>
<text x="400" y="43.9">adc3</text>
<text x="302.7" y="49">pa0</text>
<text x="325.4" y="52.9">76</text>
<text x="325.4" y="50.4">77</text>
<text x="331.5" y="51.5">PA1/AD1</text>
<text x="331.5" y="49">PA0/AD0</text>
<text x="359.5" y="51.5">PF6/ADC6/TDO</text>
<text x="359.6" y="49">PF5/ADC5/TMS</text>
<text x="378.5" y="52.9">90</text>
<text x="378.5" y="50.4">91</text>
<text x="302.7" y="54">pa2</text>
<text x="325.4" y="58.1">74</text>
<text x="325.4" y="55.5">75</text>
<text x="331.5" y="59.2">PA4/AD4</text>
<text x="331.5" y="56.6">PA3/AD3</text>
<text x="331.5" y="54">PA2/AD2</text>
<text x="360.6" y="54">PF7/ADC7/TDI</text>
<text x="366.3" y="59.2">PG0/WR</text>
<text x="378.5" y="58.1">51</text>
<text x="325.4" y="65.6">71</text>
<text x="325.4" y="63.1">72</text>
<text x="325.4" y="60.6">73</text>
<text x="331.5" y="64.2">PA6/AD6</text>
<text x="331.5" y="61.7">PA5/AD5</text>
<text x="365.9" y="64.2">PG2/ALE</text>
<text x="366.8" y="61.7">PG1/RD</text>
<text x="378.5" y="65.6">28</text>
<text x="378.5" y="60.6">52</text>
<text x="378.5" y="63.1">70</text>
<text x="302.7" y="71.9">pb0</text>
<text x="325.4" y="70.8">19</text>
<text x="331.5" y="71.9">PB0/SS/PCINT0</text>
<text x="331.5" y="66.7">PA7/AD7</text>
<text x="362.8" y="66.7">PG3/TOSC2</text>
<text x="362.8" y="69.3">PG4/TOSC1</text>
<text x="364.2" y="71.9">PG5/OC0B</text>
<text x="378.5" y="70.8">1</text>
<text x="378.5" y="68.2">29</text>
<text x="45.7" y="74.1">100k</text>
<text x="55" y="74.4">+Vcc</text>
<text x="161.7" y="76.9">+Vcc</text>
<text x="302.7" y="74.4">pb1</text>
<text x="325.4" y="73.3">20</text>
<text x="325.4" y="75.8">21</text>
<text x="331.5" y="74.4">PB1/SCK/PCINT1</text>
<text x="331.5" y="76.9">PB2/MOSI/PCINT2</text>
<text x="364.4" y="76.9">PH0/RXD2</text>
<text x="378.5" y="75.8">12</text>
<text x="400.1" y="76.9">RX2</text>
<text x="18.8" y="83.3">v1</text>
<text x="70.8" y="81.3" transform="rotate(-90 70.8 81.3)">7</text>
<text x="73.3" y="81.3" transform="rotate(-90 73.3 81.3)">1</text>
<text x="174.9" y="83.9" transform="rotate(-90 174.9 83.9)">7</text>
<text x="177.4" y="83.9" transform="rotate(-90 177.4 83.9)">1</text>
<text x="325.4" y="78.3">22</text>
<text x="325.4" y="80.9">23</text>
<text x="325.4" y="83.5">24</text>
<text x="331.5" y="79.5">PB3/MISO/PCINT3</text>
<text x="331.5" y="82">PB4/OC2A/PCINT4</text>
<text x="364.5" y="82">PH2/XCK2</text>
<text x="364.6" y="79.5">PH1/TXD2</text>
<text x="378.5" y="78.3">13</text>
<text x="378.5" y="80.9">14</text>
<text x="378.5" y="83.5">15</text>
<text x="400.1" y="79.5">TX2</text>
<text x="30.3" y="89.5">100k</text>
<text x="64.9" y="86">3</text>
<text x="81.3" y="88.5">6</text>
<text x="169.1" y="88.5">3</text>
<text x="325.4" y="86">25</text>
<text x="325.4" y="88.5">26</text>
<text x="331.5" y="84.6">PB5/OC1A/PCINT5</text>
<text x="331.5" y="87.1">PB6/OC1B/PCINT6</text>
<text x="331.5" y="89.6">PB7/OC0A/OC1C/PCINT7</text>
<text x="364.1" y="89.6">PH5/OC4C</text>
<text x="364.3" y="84.6">PH3/OC4A</text>
<text x="364.3" y="87.1">PH4/OC4B</text>
<text x="378.5" y="86">16</text>
<text x="378.5" y="88.5">17</text>
<text x="400" y="89.6">pwm3</text>
<text x="400" y="87.1">pwm2</text>
<text x="400" y="84.6">pwm1</text>
<text x="64.9" y="91">2</text>
<text x="98.9" y="93.6">530.30nF</text>
<text x="121.8" y="92.1">9.94</text>
<text x="152.2" y="92.1">950</text>
<text x="169.1" y="93.6">2</text>
<text x="185.5" y="91">6</text>
<text x="318.2" y="90.2" transform="rotate(-90 318.2 90.2)">+5v</text>
<text x="325.4" y="93.6">53</text>
<text x="331.5" y="94.7">PC0/A8</text>
<text x="364.3" y="92.2">PH6/OC2B</text>
<text x="367.5" y="94.7">PH7/T4</text>
<text x="378.5" y="91">18</text>
<text x="378.5" y="93.6">27</text>
<text x="400" y="92.2">pwm4</text>
<text x="70.7" y="97.7" transform="rotate(-90 70.7 97.7)">4</text>
<text x="73.2" y="97.7" transform="rotate(-90 73.2 97.7)">5</text>
<text x="79" y="99.9">LM741</text>
<text x="174.9" y="100.2" transform="rotate(-90 174.9 100.2)">4</text>
<text x="177.4" y="100.2" transform="rotate(-90 177.4 100.2)">5</text>
<text x="325.4" y="96.2">54</text>
<text x="325.4" y="98.7">55</text>
<text x="325.4" y="101.2">56</text>
<text x="331.5" y="97.3">PC1/A9</text>
<text x="331.5" y="99.8">PC2/A10</text>
<text x="356.7" y="99.8">PJ0/RXD3/PCINT9</text>
<text x="378.5" y="98.7">63</text>
<text x="378.5" y="101.2">64</text>
<text x="400.1" y="99.8">RX3</text>
<text x="55.5" y="104.9">-Vcc</text>
<text x="114.3" y="104.6">100k</text>
<text x="143.7" y="107.1">32nF</text>
<text x="162.2" y="107.4">-Vcc</text>
<text x="183.1" y="102.4">LM741</text>
<text x="195.6" y="104.6">19k</text>
<text x="275.6" y="107.4">adc0</text>
<text x="325.4" y="103.7">57</text>
<text x="325.4" y="106.3">58</text>
<text x="331.5" y="102.3">PC3/A11</text>
<text x="331.5" y="104.9">PC4/A12</text>
<text x="331.5" y="107.4">PC5/A13</text>
<text x="355.8" y="102.3">PJ1/TXD3/PCINT10</text>
<text x="355.9" y="104.9">PJ2/XCK3/PCINT11</text>
<text x="361.8" y="107.4">PJ3/PCINT12</text>
<text x="378.5" y="103.7">65</text>
<text x="378.5" y="106.3">66</text>
<text x="400.1" y="102.3">TX3</text>
<text x="251.3" y="109.8">220</text>
<text x="325.4" y="108.9">59</text>
<text x="325.4" y="111.4">60</text>
<text x="331.5" y="110">PC6/A14</text>
<text x="331.5" y="112.5">PC7/A15</text>
<text x="361.8" y="110">PJ4/PCINT13</text>
<text x="361.8" y="112.5">PJ5/PCINT14</text>
<text x="378.5" y="108.9">67</text>
<text x="378.5" y="111.4">68</text>
<text x="378.5" y="113.9">69</text>
<text x="43" y="120">100k</text>
<text x="76" y="120">100k</text>
<text x="228.8" y="116.4">DF005M</text>
<text x="243.8" y="119.8">100k</text>
<text x="302.9" y="117.6">int0</text>
<text x="325.4" y="116.5">43</text>
<text x="325.4" y="119">44</text>
<text x="331.5" y="117.6">PD0/SCL/INT0</text>
<text x="361.8" y="115">PJ6/PCINT15</text>
<text x="371" y="117.6">PJ7</text>
<text x="378.5" y="116.5">79</text>
<text x="270.7" y="122.4">1N4733A</text>
<text x="302" y="122.7">RX1</text>
<text x="302.2" y="125.2">TX1</text>
<text x="302.9" y="120.1">int1</text>
<text x="325.4" y="121.6">45</text>
<text x="325.4" y="124.1">46</text>
<text x="331.5" y="120.1">PD1/SDA/INT1</text>
<text x="331.5" y="122.7">PD2/RXD1/INT2</text>
<text x="331.5" y="125.2">PD3/TXD1/INT3</text>
<text x="355.3" y="125.2">PK1/ADC9/PCINT17</text>
<text x="355.3" y="122.7">PK0/ADC8/PCINT16</text>
<text x="378.5" y="124.1">88</text>
<text x="378.5" y="121.6">89</text>
<text x="198.1" y="127.5">1k</text>
<text x="325.4" y="126.6">47</text>
<text x="325.4" y="129.2">48</text>
<text x="325.4" y="131.7">49</text>
<text x="331.5" y="127.7">PD4/ICP1</text>
<text x="331.5" y="130.3">PD5/XCK1</text>
<text x="354.1" y="127.7">PK2/ADC10/PCINT18</text>
<text x="354.3" y="130.3">PK3/ADC11/PCINT19</text>
<text x="378.5" y="131.7">85</text>
<text x="378.5" y="129.2">86</text>
<text x="378.5" y="126.6">87</text>
<text x="325.4" y="134.3">50</text>
<text x="331.5" y="132.8">PD6/T1</text>
<text x="331.5" y="135.4">PD7/T0</text>
<text x="354.1" y="137.9">PK6/ADC14/PCINT22</text>
<text x="354.1" y="135.4">PK5/ADC13/PCINT21</text>
<text x="354.1" y="132.8">PK4/ADC12/PCINT20</text>
<text x="378.5" y="136.8">83</text>
<text x="378.5" y="134.3">84</text>
<text x="302" y="140.4">RX0</text>
<text x="302.2" y="143">TX0</text>
<text x="326.5" y="139.3">2</text>
<text x="326.5" y="141.9">3</text>
<text x="331.5" y="140.4">PE0/RXD0/PCINT8/PDIPK7/ADC15/PCINT23</text>
<text x="331.5" y="143">PE1/TXD0/PDO</text>
<text x="378.5" y="139.3">82</text>
<text x="326.5" y="144.4">4</text>
<text x="326.5" y="147">5</text>
<text x="326.5" y="149.5">6</text>
<text x="331.5" y="145.5">PE2/XCK0/AIN0</text>
<text x="331.5" y="148.1">PE3/OC3A/AIN1</text>
<text x="365.7" y="145.5">PL0/ICP4</text>
<text x="365.7" y="148.1">PL1/ICP5</text>
<text x="378.5" y="144.4">35</text>
<text x="378.5" y="147">36</text>
<text x="378.5" y="149.5">37</text>
<text x="302.9" y="150.6">int4</text>
<text x="302.9" y="153.1">int5</text>
<text x="326.5" y="152">7</text>
<text x="326.5" y="154.6">8</text>
<text x="331.5" y="150.6">PE4/OC3B/INT4</text>
<text x="331.5" y="153.1">PE5/OC3C/INT5</text>
<text x="331.5" y="155.7">PE6/T3/INT6</text>
<text x="364.6" y="153.1">PL3/OC5A</text>
<text x="364.6" y="155.7">PL4/OC5B</text>
<text x="367.9" y="150.6">PL2/T5</text>
<text x="378.5" y="152">38</text>
<text x="378.5" y="154.6">39</text>
<text x="168.9" y="158.2">TRAIL1</text>
<text x="209.5" y="158.2">int0</text>
<text x="226.5" y="158.2">pa0</text>
<text x="238.6" y="160.6">220</text>
<text x="326.5" y="157.1">9</text>
<text x="331.5" y="158.2">PE7/ICP3/CLKO/INT7</text>
<text x="364.5" y="158.2">PL5/OC5C</text>
<text x="370.9" y="160.8">PL6</text>
<text x="378.5" y="157.1">40</text>
<text x="378.5" y="159.7">41</text>
<text x="324.2" y="164.7">100</text>
<text x="325.4" y="162.2">98</text>
<text x="331.5" y="163.3">AREF</text>
<text x="331.5" y="165.8">AVCC</text>
<text x="370.9" y="163.3">PL7</text>
<text x="378.5" y="162.2">42</text>
<text x="55.1" y="173.5">TRAIL2</text>
<text x="105.6" y="170.6">1N4003</text>
<text x="268.7" y="170.1">LED-BIBY</text>
<text x="330" y="169.8">ATMEGA2560</text>
<text x="313.9" y="175.7">100nF</text>
<text x="11" y="181.1">pwm1</text>
<text x="30.3" y="183.4">1k</text>
<text x="54.8" y="180.8">TIP120</text>
<text x="168.4" y="186.1" transform="rotate(-90 168.4 186.1)">+12v</text>
<text x="272.5" y="202" transform="rotate(-90 272.5 202)">+Vcc</text>
<text x="327.2" y="201.4">osc1</text>
<text x="344.3" y="200.3">1</text>
<text x="355.6" y="200.3">2</text>
<text x="369.6" y="201.4">osc2</text>
<text x="245.1" y="209">+Vcc</text>
<text x="347.8" y="206.6">CRYSTAL</text>
<text x="240.3" y="218.9">9V</text>
<text x="274.3" y="216.4">10k</text>
<text x="346.9" y="216.4">22pF</text>
<text x="362.2" y="216.4">22pF</text>
<text x="25.2" y="224.1">0.0001</text>
<text x="119.2" y="225.3">7812</text>
<text x="257.1" y="226.8">+5v</text>
<text x="16.7" y="231.6">VSINE</text>
<text x="115.7" y="230.8">1</text>
<text x="120.7" y="231.9">VI</text>
<text x="135.4" y="231.9">VO</text>
<text x="142.3" y="230.8">3</text>
<text x="176.6" y="231.9">+12v</text>
<text x="16.7" y="234.1">rede</text>
<text x="130.3" y="237.5" transform="rotate(-90 130.3 237.5)">GND</text>
<text x="274.3" y="239.2">12.5k</text>
<text x="43" y="246">TRAN-2P2S</text>
<text x="94.2" y="243.4">BRIDGE</text>
<text x="129.2" y="242.5" transform="rotate(-90 129.2 242.5)">2</text>
<text x="149.8" y="241.8">220</text>
<text x="165.1" y="243.8">+88.8</text>
<text x="240.3" y="244.3">9V</text>
<text x="113.3" y="249.4">1000uF</text>
<text x="151.9" y="254">LED-RED</text>
<text x="245.1" y="254.7">-Vcc</text>
</g>
<text font-size="2.3" x="165.5" y="246.8">Volts</text>
</svg>
